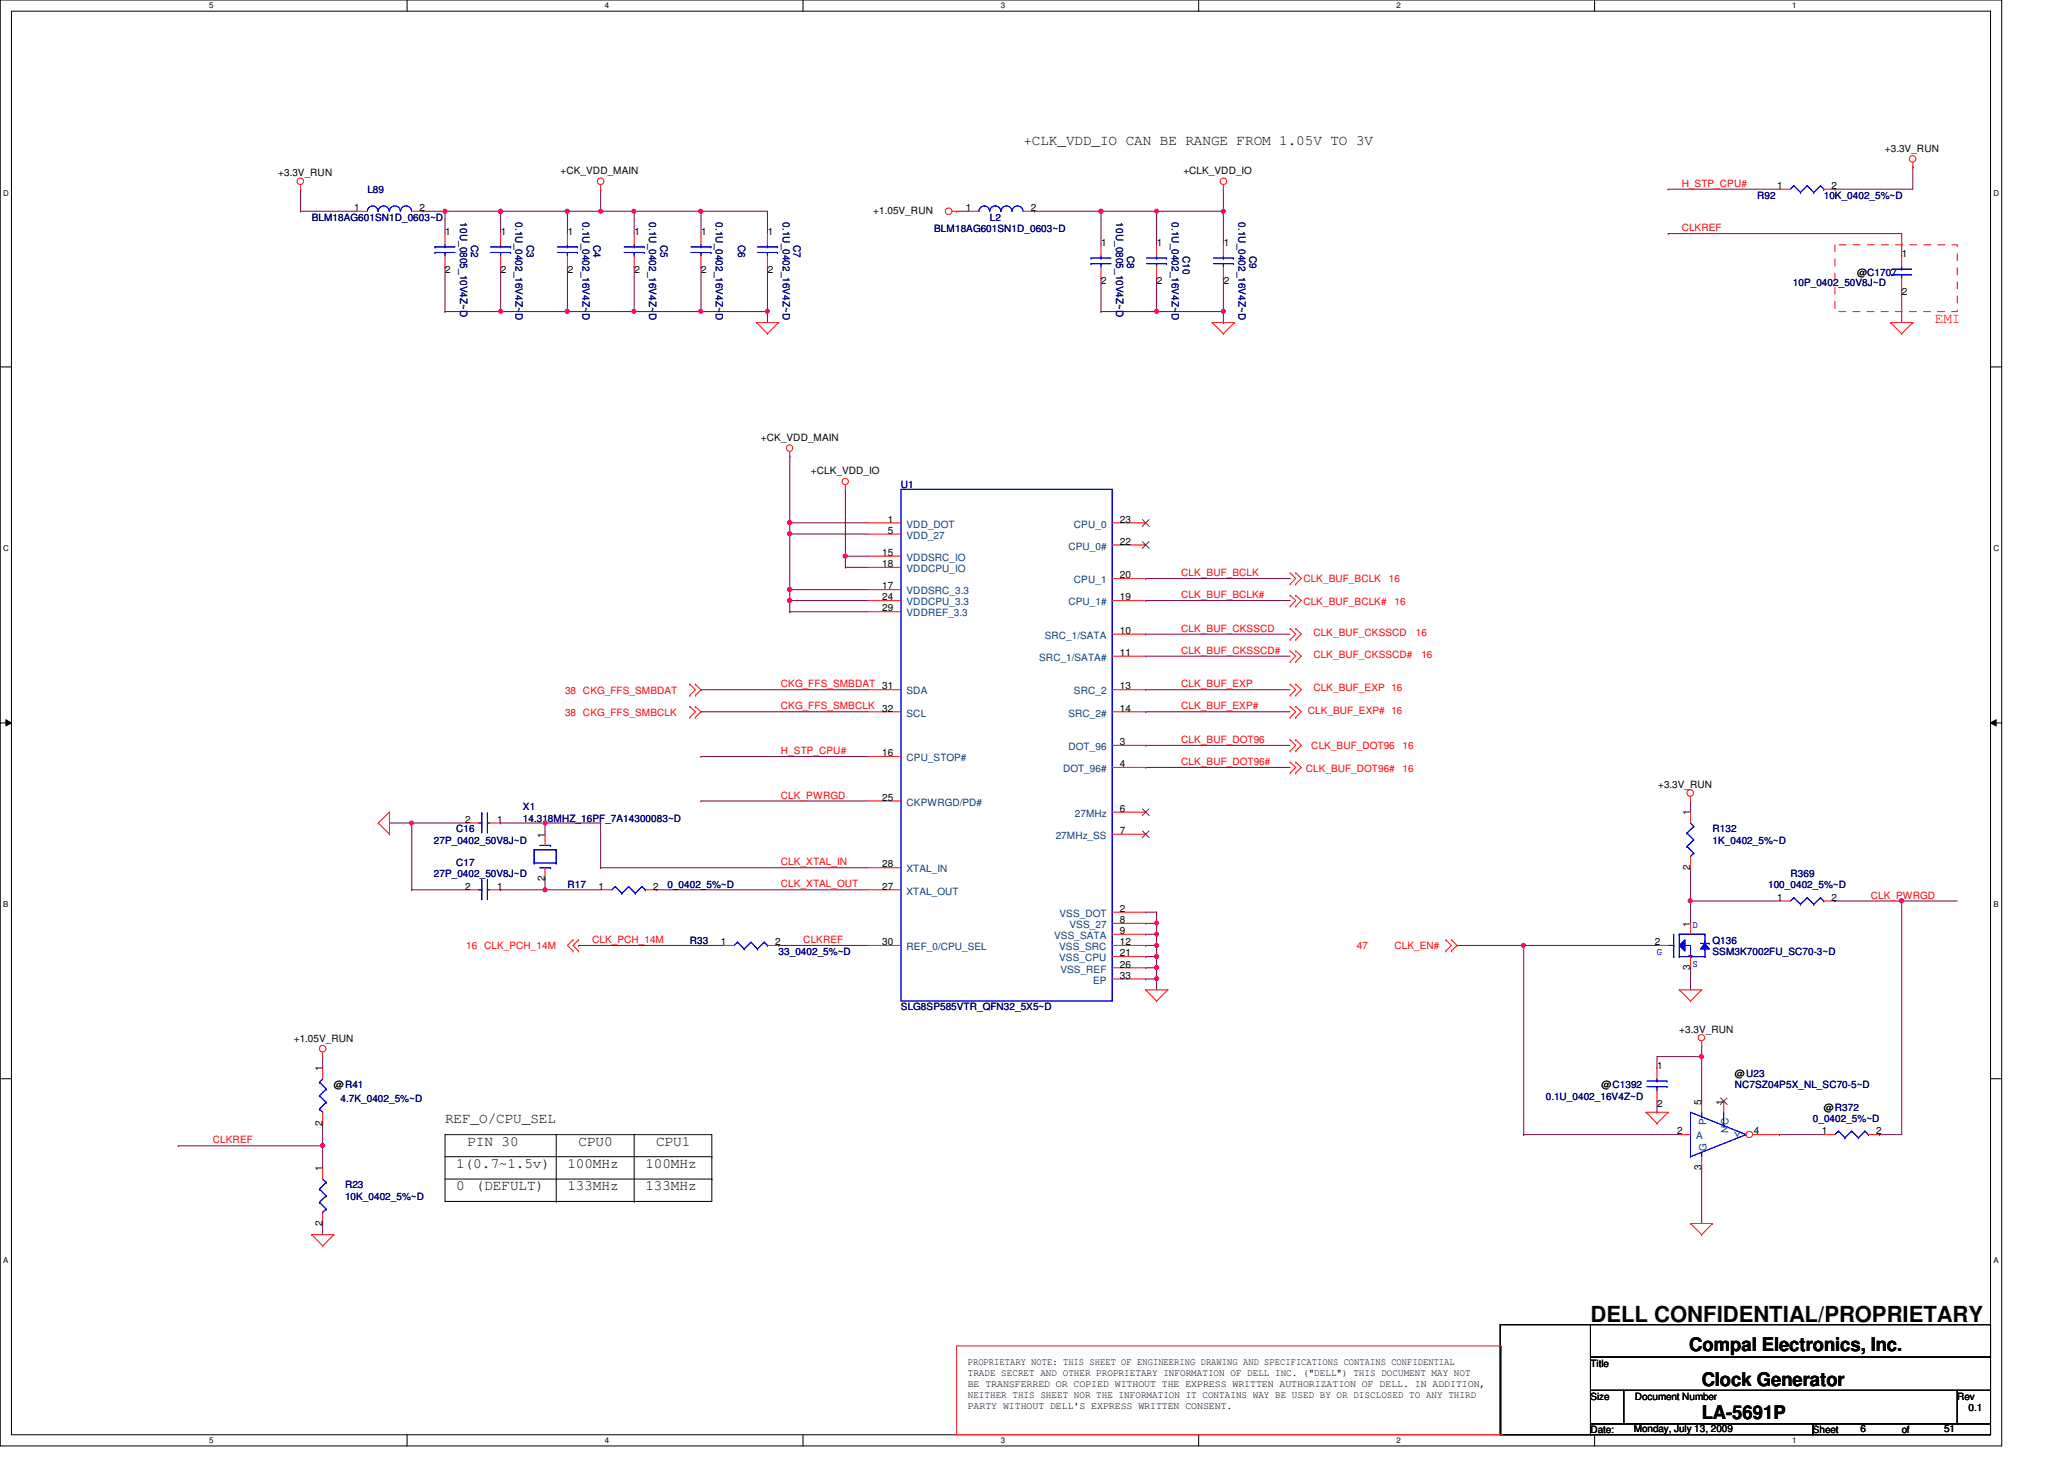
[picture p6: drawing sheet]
<svg xmlns="http://www.w3.org/2000/svg" width="297mm" height="210mm" viewBox="0 0 297 210" stroke-linecap="round" stroke-linejoin="round" font-family="sans-serif">
<path d="M0 0h288.1v208h-288.1zM1.6 1.6h284.9v204.8h-284.9z" fill="none" stroke="#000" stroke-width=".14"/>
<g fill="#fff">
<path d="M30.1 .2h.6v1.2h-.6z"/>
<path d="M30.1 206.6h.6v1.2h-.6z"/>
</g>
<path d="M58.6 0v1.6M58.6 206.4v1.6" fill="none" stroke="#000" stroke-width=".14"/>
<g fill="#fff">
<path d="M87 .2h.6v1.2h-.6z"/>
<path d="M87 206.6h.6v1.2h-.6z"/>
</g>
<path d="M115.6 0v1.6M115.6 206.4v1.6" fill="none" stroke="#000" stroke-width=".14"/>
<g fill="#fff">
<path d="M144 .2h.6v1.2h-.6z"/>
<path d="M144 206.6h.6v1.2h-.6z"/>
</g>
<path d="M172.5 0v1.6M172.5 206.4v1.6" fill="none" stroke="#000" stroke-width=".14"/>
<g fill="#fff">
<path d="M201 .2h.5v1.2h-.5z"/>
<path d="M201 206.6h.5v1.2h-.5z"/>
</g>
<path d="M229.5 0v1.6M229.5 206.4v1.6" fill="none" stroke="#000" stroke-width=".14"/>
<g fill="#fff">
<path d="M257.9 .2h.6v1.2h-.6z"/>
<path d="M257.9 206.6h.6v1.2h-.6z"/>
<path d="M.5 27.2h.7v1.2h-.7z"/>
<path d="M286.9 27.2h.8v1.2h-.8z"/>
<path d="M.5 78.4h.7v1.1h-.7z"/>
<path d="M286.9 78.4h.8v1.1h-.8z"/>
</g>
<path d="M0 52.8h1.6M286.5 52.8h1.6" fill="none" stroke="#000" stroke-width=".14"/>
<g fill="#fff">
<path d="M.5 129.6h.7v1.2h-.7z"/>
<path d="M286.9 129.6h.7v1.2h-.7z"/>
</g>
<path d="M0 104h1.6M.8 103.5l.8 .5-.8 .4zM286.5 104l.8-.5v.9zM286.5 104h1.6" fill="none" stroke="#000" stroke-width=".14"/>
<path d="M.8 103.5l.8 .5-.8 .4zM286.5 104l.8-.5v.9z" fill="#000"/>
<g fill="#fff">
<path d="M.5 180.8h.7v1.1h-.7z"/>
<path d="M286.9 180.8h.7v1.1h-.7z"/>
</g>
<path d="M0 155.2h1.6M286.5 155.2h1.6" fill="none" stroke="#000" stroke-width=".14"/>
<path d="M43.3 30.4h.1M43.3 27.2h.1M43.3 30.4h8M43.3 27.2v3.2M240.1 27.2h.1M240.1 27.2h16M264.1 27.2h.1M275.3 24h.1M275.3 24v3.2h-11.2M273.7 129.6h.1M273.7 129.6h8" fill="none" stroke="#800040" stroke-width=".14"/>
<circle cx="273.7" cy="129.6" r=".32" fill="#f0f"/>
<circle cx="273.7" cy="129.6" r=".32" fill="none" stroke="#f0f" stroke-width=".14"/>
<path d="M25.7 164.8h.1M25.7 164.8h20.7" fill="none" stroke="#800040" stroke-width=".14"/>
<circle cx="46.4" cy="164.8" r=".3" fill="#f0f"/>
<circle cx="46.4" cy="164.8" r=".3" fill="none" stroke="#f0f" stroke-width=".14"/>
<g fill="none" stroke="#800040" stroke-width=".14">
<path d="M60.9 30.4h.1M60.9 30.4h3.1M64 30.4h.1M64 38.4h.1M64 30.4v3.2M64 38.4v6.4M72 38.4h.1M72 38.4v6.4M64 44.8h.1M64 44.8h17.7M72 44.8h.1M110.4 44.8h.1"/>
<path d="M110.4 44.8v1.6"/>
</g>
<circle cx="72" cy="44.8" r=".3" fill="#f0f"/>
<circle cx="72" cy="44.8" r=".3" fill="none" stroke="#f0f" stroke-width=".14"/>
<path d="M81.7 38.4h.1M81.7 38.4v6.4M81.7 44.8h.1M81.7 44.8h9.6" fill="none" stroke="#800040" stroke-width=".14"/>
<circle cx="81.6" cy="44.8" r=".31" fill="#f0f"/>
<circle cx="81.6" cy="44.8" r=".31" fill="none" stroke="#f0f" stroke-width=".14"/>
<path d="M91.3 38.4h.1M91.3 38.4v6.4M91.3 44.8h.1M91.3 44.8h9.6" fill="none" stroke="#800040" stroke-width=".14"/>
<circle cx="91.2" cy="44.8" r=".3" fill="#f0f"/>
<circle cx="91.2" cy="44.8" r=".3" fill="none" stroke="#f0f" stroke-width=".14"/>
<path d="M100.9 38.4h.1M100.9 38.4v6.4M100.9 44.8h.1M100.9 44.8h9.5" fill="none" stroke="#800040" stroke-width=".14"/>
<circle cx="110.4" cy="44.8" r=".3" fill="#f0f"/>
<circle cx="110.4" cy="44.8" r=".3" fill="none" stroke="#f0f" stroke-width=".14"/>
<circle cx="100.8" cy="44.8" r=".3" fill="#f0f"/>
<circle cx="100.8" cy="44.8" r=".3" fill="none" stroke="#f0f" stroke-width=".14"/>
<path d="M64 30.4h.1M64 30.4h8" fill="none" stroke="#800040" stroke-width=".14"/>
<circle cx="72" cy="30.4" r=".3" fill="#f0f"/>
<circle cx="72" cy="30.4" r=".3" fill="none" stroke="#f0f" stroke-width=".14"/>
<circle cx="64" cy="30.4" r=".3" fill="#f0f"/>
<circle cx="64" cy="30.4" r=".3" fill="none" stroke="#f0f" stroke-width=".14"/>
<path d="M100.9 30.4h.1M100.9 30.4v3.2M100.9 30.4h9.5M110.4 30.4h.1M110.4 30.4v3.2" fill="none" stroke="#800040" stroke-width=".14"/>
<circle cx="100.8" cy="30.4" r=".3" fill="#f0f"/>
<circle cx="100.8" cy="30.4" r=".3" fill="none" stroke="#f0f" stroke-width=".14"/>
<path d="M81.7 30.4h.1M81.7 30.4v3.2M81.7 30.4h4.7M91.3 30.4h.1M91.3 30.4v3.2" fill="none" stroke="#800040" stroke-width=".14"/>
<circle cx="81.6" cy="30.4" r=".31" fill="#f0f"/>
<circle cx="81.6" cy="30.4" r=".31" fill="none" stroke="#f0f" stroke-width=".14"/>
<path d="M72 30.4h.1M72 30.4v3.2M72 30.4h9.7" fill="none" stroke="#800040" stroke-width=".14"/>
<circle cx="72" cy="30.4" r=".3" fill="#f0f"/>
<circle cx="72" cy="30.4" r=".3" fill="none" stroke="#f0f" stroke-width=".14"/>
<path d="M86.4 27.2h.1M86.4 30.4h.1M86.4 27.2v3.2M86.4 30.4h4.9M110.4 38.4h.1M110.4 38.4v6.4" fill="none" stroke="#800040" stroke-width=".14"/>
<circle cx="86.4" cy="30.4" r=".3" fill="#f0f"/>
<circle cx="86.4" cy="30.4" r=".3" fill="none" stroke="#f0f" stroke-width=".14"/>
<path d="M158.4 40h.1M158.4 44.8h.1M158.4 40v4.8M158.4 44.8h17.7M166.5 40h.1M166.5 44.8h.1M166.5 40v4.8" fill="none" stroke="#800040" stroke-width=".14"/>
<circle cx="176.1" cy="44.8" r=".3" fill="#f0f"/>
<circle cx="176.1" cy="44.8" r=".3" fill="none" stroke="#f0f" stroke-width=".14"/>
<circle cx="166.5" cy="44.8" r=".3" fill="#f0f"/>
<circle cx="166.5" cy="44.8" r=".3" fill="none" stroke="#f0f" stroke-width=".14"/>
<path d="M91.3 30.4h.1M91.3 30.4h9.6M137.7 30.4h.1M137.7 30.4h1.6M176.1 40h.1M176.1 46.4h.1M176.1 40v6.4" fill="none" stroke="#800040" stroke-width=".14"/>
<circle cx="91.2" cy="30.4" r=".3" fill="#f0f"/>
<circle cx="91.2" cy="30.4" r=".3" fill="none" stroke="#f0f" stroke-width=".14"/>
<g fill="none" stroke="#800040" stroke-width=".14">
<path d="M176.1 27.2h.1M176.1 27.2v3.2M240.1 33.6h.1M240.1 33.6h33.6M273.7 41.6h.1M273.7 41.6v4.8M72 128h.1M72 128h6.4M46.4 152h.1M46.4 152v1.6M46.4 161.6h.1M46.4 164.8h.1"/>
<path d="M46.4 176h.1M46.4 161.6v6.4M46.4 176v1.6"/>
</g>
<circle cx="78.4" cy="128" r=".3" fill="#f0f"/>
<circle cx="78.4" cy="128" r=".3" fill="none" stroke="#f0f" stroke-width=".14"/>
<path d="M59.3 118.4h.1M59.3 118.4h8M72 118.4h.1M72 118.4h6.4M86.4 124.8h.1M86.4 124.8h38.5" fill="none" stroke="#800040" stroke-width=".14"/>
<circle cx="78.4" cy="118.4" r=".3" fill="#f0f"/>
<circle cx="78.4" cy="118.4" r=".3" fill="none" stroke="#f0f" stroke-width=".14"/>
<path d="M59.3 118.4h.1M59.3 118.4v9.6M78.4 118.4h.1M78.4 118.4v1.6M78.4 118.4h8M86.4 118.4h.1M86.4 118.4v6.4M78.4 126.4h.1M78.4 126.4v1.6" fill="none" stroke="#800040" stroke-width=".14"/>
<circle cx="59.2" cy="118.4" r=".3" fill="#f0f"/>
<circle cx="59.2" cy="118.4" r=".3" fill="none" stroke="#f0f" stroke-width=".14"/>
<g fill="none" stroke="#800040" stroke-width=".14">
<path d="M100.9 99.2h.1M100.9 99.2h24M164.9 86.4h.1M164.9 83.2h.1M164.9 94.4h.1M164.9 91.2h.1M164.9 99.2h.1M164.9 86.4h20.8M164.9 83.2h20.8M164.9 94.4h20.8M164.9 91.2h20.8M164.9 99.2h20.8"/>
<path d="M56 118.4h.1M56 118.4h3.3M100.9 102.4h.1M100.9 115.2h.1M100.9 102.4h24M100.9 115.2h24M164.9 110.4h.1M164.9 107.2h.1M164.9 102.4h.1M164.9 110.4h20.8M164.9 107.2h20.8M164.9 102.4h20.8"/>
<path d="M59.3 128h.1M59.3 128h8M78.4 128h.1M78.4 128h8M83.3 136h.1M83.3 136h20.8M94.4 128h.1M94.4 128h30.5M112.1 136h.1M112.1 136h12.8M164.9 139.2h.1M164.9 139.2h1.6"/>
<path d="M166.5 139.2h.1M166.5 139.2v1.6"/>
</g>
<circle cx="166.5" cy="140.8" r=".3" fill="#f0f"/>
<circle cx="166.5" cy="140.8" r=".3" fill="none" stroke="#f0f" stroke-width=".14"/>
<circle cx="166.5" cy="139.2" r=".3" fill="#f0f"/>
<circle cx="166.5" cy="139.2" r=".3" fill="none" stroke="#f0f" stroke-width=".14"/>
<path d="M113.7 75.2h.1M113.7 75.2v1.6M121.7 70.4h.1M121.7 70.4v9.6M164.9 140.8h.1M164.9 140.8h1.6M166.5 140.8h.1M166.5 140.8v1.6" fill="none" stroke="#800040" stroke-width=".14"/>
<circle cx="113.6" cy="75.2" r=".31" fill="#f0f"/>
<circle cx="113.6" cy="75.2" r=".31" fill="none" stroke="#f0f" stroke-width=".14"/>
<g fill="none" stroke="#800040" stroke-width=".14">
<path d="M113.7 75.2h.1M113.7 65.6h.1M113.7 76.8h.1M113.7 75.2h11.2M113.7 65.6v9.6M113.7 76.8h11.2M164.9 131.2h.1M164.9 132.8h.1M164.9 131.2h1.6M164.9 132.8h1.6M166.5 131.2h.1M166.5 132.8h.1"/>
<path d="M166.5 131.2v3.2"/>
</g>
<circle cx="166.5" cy="132.8" r=".3" fill="#f0f"/>
<circle cx="166.5" cy="132.8" r=".3" fill="none" stroke="#f0f" stroke-width=".14"/>
<path d="M164.9 134.4h.1M164.9 134.4h1.6M166.5 134.4h.1M166.5 134.4v1.6" fill="none" stroke="#800040" stroke-width=".14"/>
<circle cx="166.5" cy="134.4" r=".3" fill="#f0f"/>
<circle cx="166.5" cy="134.4" r=".3" fill="none" stroke="#f0f" stroke-width=".14"/>
<path d="M164.9 136h.1M164.9 137.6h.1M164.9 136h1.6M164.9 137.6h1.6M166.5 137.6h.1M166.5 137.6v1.6" fill="none" stroke="#800040" stroke-width=".14"/>
<circle cx="166.4" cy="137.6" r=".31" fill="#f0f"/>
<circle cx="166.4" cy="137.6" r=".31" fill="none" stroke="#f0f" stroke-width=".14"/>
<path d="M100.9 108.8h.1M100.9 108.8h24M166.5 136h.1M166.5 136v1.6" fill="none" stroke="#800040" stroke-width=".14"/>
<circle cx="166.5" cy="136" r=".3" fill="#f0f"/>
<circle cx="166.5" cy="136" r=".3" fill="none" stroke="#f0f" stroke-width=".14"/>
<path d="M113.7 76.8h.1M113.7 76.8v8" fill="none" stroke="#800040" stroke-width=".14"/>
<circle cx="113.6" cy="84.8" r=".31" fill="#f0f"/>
<circle cx="113.6" cy="84.8" r=".31" fill="none" stroke="#f0f" stroke-width=".14"/>
<circle cx="113.6" cy="76.8" r=".31" fill="#f0f"/>
<circle cx="113.6" cy="76.8" r=".31" fill="none" stroke="#f0f" stroke-width=".14"/>
<path d="M113.7 88h.1M113.7 86.4h.1M113.7 88h11.2M113.7 86.4h11.2" fill="none" stroke="#800040" stroke-width=".14"/>
<circle cx="113.6" cy="86.4" r=".31" fill="#f0f"/>
<circle cx="113.6" cy="86.4" r=".31" fill="none" stroke="#f0f" stroke-width=".14"/>
<path d="M113.7 86.4h.1M113.7 84.8h.1M113.7 84.8v3.2M113.7 84.8h11.2" fill="none" stroke="#800040" stroke-width=".14"/>
<circle cx="113.6" cy="84.8" r=".31" fill="#f0f"/>
<circle cx="113.6" cy="84.8" r=".31" fill="none" stroke="#f0f" stroke-width=".14"/>
<path d="M158.4 30.4h.1M158.4 30.4h8.1M176.1 30.4h.1M176.1 30.4v4.8M121.7 80h.1M121.7 80h3.2" fill="none" stroke="#800040" stroke-width=".14"/>
<circle cx="158.5" cy="30.4" r=".3" fill="#f0f"/>
<circle cx="158.5" cy="30.4" r=".3" fill="none" stroke="#f0f" stroke-width=".14"/>
<path d="M166.5 30.4h.1M166.5 30.4h9.6" fill="none" stroke="#800040" stroke-width=".14"/>
<circle cx="176.1" cy="30.4" r=".3" fill="#f0f"/>
<circle cx="176.1" cy="30.4" r=".3" fill="none" stroke="#f0f" stroke-width=".14"/>
<circle cx="166.5" cy="30.4" r=".3" fill="#f0f"/>
<circle cx="166.5" cy="30.4" r=".3" fill="none" stroke="#f0f" stroke-width=".14"/>
<path d="M158.4 30.4h.1M158.4 30.4v4.8M166.5 30.4h.1M166.5 30.4v4.8" fill="none" stroke="#800040" stroke-width=".14"/>
<circle cx="158.5" cy="30.4" r=".3" fill="#f0f"/>
<circle cx="158.5" cy="30.4" r=".3" fill="none" stroke="#f0f" stroke-width=".14"/>
<path d="M148.9 30.4h.1M148.9 30.4h9.5M121.7 80h.1M121.7 80v1.6" fill="none" stroke="#800040" stroke-width=".14"/>
<circle cx="121.6" cy="80" r=".31" fill="#f0f"/>
<circle cx="121.6" cy="80" r=".31" fill="none" stroke="#f0f" stroke-width=".14"/>
<path d="M273.7 36.8h.1M273.7 33.6v3.2M121.7 81.6h.1M121.7 81.6h3.2M219.3 136h.1M219.3 136h19.2M243.3 139.2h.1M243.3 129.6h.1M243.3 139.2v3.2M243.3 129.6h12.8" fill="none" stroke="#800040" stroke-width=".14"/>
<circle cx="243.2" cy="129.6" r=".31" fill="#f0f"/>
<circle cx="243.2" cy="129.6" r=".31" fill="none" stroke="#f0f" stroke-width=".14"/>
<path d="M243.3 115.2h.1M243.3 115.2v1.6M243.3 129.6h.1M243.3 124.8h.1M243.3 124.8v8M238.5 158.4v1.6M238.5 152h6.4M244.9 152h.1M238.5 160h.1" fill="none" stroke="#800040" stroke-width=".14"/>
<circle cx="244.9" cy="152" r=".3" fill="#f0f"/>
<circle cx="244.9" cy="152" r=".3" fill="none" stroke="#f0f" stroke-width=".14"/>
<g fill="none" stroke="#800040" stroke-width=".14">
<path d="M219.3 136v27.2M238.5 153.6h.1M238.5 152v1.6M244.9 150.4h.1M244.9 152h.1M244.9 150.4v8M219.3 163.2h.1M219.3 163.2h22.4M244.9 168h.1M244.9 168v8M256.1 163.2h.1M256.1 163.2h6.4"/>
<path d="M270.5 163.2h.1M270.5 163.2h3.2"/>
</g>
<circle cx="219.2" cy="136" r=".3" fill="#f0f"/>
<circle cx="219.2" cy="136" r=".3" fill="none" stroke="#f0f" stroke-width=".14"/>
<path d="M209.7 136h.1M209.7 136h9.6M264.1 129.6h.1M264.1 129.6h9.6M273.7 129.6h.1M273.7 129.6v33.6" fill="none" stroke="#800040" stroke-width=".14"/>
<g fill="none" stroke="#f00" stroke-width=".14">
<path d="M43.3 27.2h.1M43.3 26.6v.6M86.4 27.2h.1M86.4 26.6v.6M100.9 33.6v1.6M100.9 36.8v1.6M137 30.4h.7M137.7 30.4h.1M139.3 30.4h1.6M147.3 30.4h1.6M158.4 35.2v1.6M158.4 38.4v1.6"/>
<path d="M176.1 27.2h.1M176.1 26.6v.6M275.3 24h.1M275.3 23.4v.6M108.9 46.4h.1M108.9 46.4h3.2M108.9 46.4l1.5 1.6M110.4 48h.1M112.1 46.4h.1M112.1 46.4l-1.7 1.6M174.5 46.4h.1M174.5 46.4h3.2"/>
<path d="M174.5 46.4l1.6 1.6M176.1 48h.1M177.7 46.4h.1M177.7 46.4l-1.6 1.6M272.1 46.4h.1M272.1 46.4h3.2M272.1 46.4l1.6 1.6M273.7 48h.1M275.3 46.4h.1M275.3 46.4l-1.6 1.6M113.7 65.6h.1M113.7 65v.6"/>
<path d="M121.7 70.4h.1M121.7 69.8v.6M99.3 98.4h.1M99.3 98.4l.8 .8-.8 .8M100.1 98.4h.1M100.1 98.4l.8 .8-.8 .8M185.7 85.6h.1M185.7 87.2h.1M185.7 82.4h.1M185.7 84h.1M185.7 95.2h.1M185.7 93.6h.1"/>
<path d="M185.7 92h.1M185.7 90.4h.1M185.7 98.4h.1M185.7 85.6l.8 .8-.8 .8M185.7 82.4l.8 .8-.8 .8M185.7 93.6l.8 .8-.8 .8M185.7 90.4l.8 .8-.8 .8M185.7 98.4l.8 .8-.8 .8M186.5 85.6h.1M186.5 87.2h.1M186.5 82.4h.1M186.5 84h.1"/>
<path d="M186.5 95.2h.1M186.5 93.6h.1M186.5 92h.1M186.5 90.4h.1M186.5 98.4h.1M186.5 85.6l.8 .8-.8 .8M186.5 82.4l.8 .8-.8 .8M186.5 93.6l.8 .8-.8 .8M186.5 90.4l.8 .8-.8 .8M186.5 98.4l.8 .8-.8 .8M54.4 118.4h.1M54.4 118.4l1.6 1.6"/>
<path d="M56 116.8h.1M56 116.8v3.2M56 116.8l-1.6 1.6M99.3 103.2h.1M99.3 101.6h.1M99.3 100h.1M99.3 101.6l.8 .8-.8 .8M100.1 101.6h.1M100.1 103.2h.1M100.1 100h.1M100.1 101.6l.8 .8-.8 .8M185.7 106.4h.1"/>
<path d="M185.7 108h.1M185.7 109.6h.1M185.7 111.2h.1M185.7 100h.1M185.7 103.2h.1M185.7 101.6h.1M185.7 106.4l.8 .8-.8 .8M185.7 109.6l.8 .8-.8 .8M185.7 101.6l.8 .8-.8 .8M186.5 106.4h.1M186.5 108h.1M186.5 109.6h.1"/>
<path d="M186.5 111.2h.1M186.5 100h.1M186.5 103.2h.1M186.5 101.6h.1M186.5 106.4l.8 .8-.8 .8M186.5 109.6l.8 .8-.8 .8M186.5 101.6l.8 .8-.8 .8M243.3 115.2h.1M243.3 114.6v.6M243.3 116.8v1.6M56 120h.1M82.5 135.2h.1"/>
<path d="M82.5 136.8h.1M82.5 135.2l-.8 .8 .8 .8M83.3 135.2h.1M83.3 136.8h.1M83.3 135.2l-.8 .8 .8 .8M208.1 136.8h.1M208.1 135.2h.1M208.1 135.2l.8 .8-.8 .8M208.9 135.2h.1M208.9 136.8h.1M208.9 135.2l.8 .8-.8 .8M243.3 123.2v1.6"/>
<path d="M46.4 152h.1M46.4 151.4v.6M164.9 142.4h.1M164.9 142.4h3.2M164.9 142.4l1.6 1.6M166.5 144h.1M168.1 142.4h.1M168.1 142.4l-1.6 1.6M241.7 142.4h.1M241.7 142.4h3.2M241.7 142.4l1.6 1.6M243.3 144h.1"/>
<path d="M244.9 142.4h.1M244.9 150.4h.1M244.9 142.4l-1.6 1.6M244.9 149.8v.6M44.9 177.6h.1M44.9 177.6h3.1M44.9 177.6l1.5 1.6M46.4 179.2h.1M48 177.6h.1M48 177.6l-1.6 1.6M236.9 160h.1M236.9 160h3.2"/>
<path d="M236.9 160l1.6 1.6M238.5 161.6h.1M240.1 160h.1M240.1 160l-1.6 1.6M241.7 163.2h1.6M243.3 176h.1M243.3 176h3.2M243.3 176l1.6 1.6M244.9 177.6h.1M246.5 176h.1M246.5 176l-1.6 1.6M137.7 193.6h78.4v12.8h-78.4z"/>
<circle cx="43.2" cy="26.1" r=".47"/>
<circle cx="86.4" cy="26.1" r=".47"/>
<circle cx="136.5" cy="30.4" r=".47"/>
<circle cx="176.1" cy="26.1" r=".47"/>
<circle cx="275.2" cy="22.9" r=".47"/>
<circle cx="113.6" cy="64.5" r=".46"/>
<circle cx="121.6" cy="69.3" r=".45"/>
<circle cx="243.2" cy="114.1" r=".47"/>
<circle cx="46.4" cy="150.9" r=".47"/>
<circle cx="244.9" cy="149.3" r=".46"/>
</g>
<g fill="none" stroke="#000" stroke-width=".14">
<path d="M64 163.2h38.4v9.6h-38.4zM64 169.6h38.4M64 166.4h38.4M80 172.8h.1M80 163.2v9.6M91.3 172.8h.1M91.3 163.2v9.6M102.4 169.6h.1M102.4 166.4h.1M215.9 190.6h13v15.8h-13zM228.9 190.6h57.6v4.6h-57.6zM228.9 195.2h57.6v4.8h-57.6z"/>
<path d="M228.9 200h4.8v4.9h-4.8zM228.9 204.9h32v1.5h-32zM233.7 200h48v4.9h-48zM260.9 204.9h25.6v1.5h-25.6zM281.7 200h4.8v4.9h-4.8z"/>
</g>
<path d="M264.1 35.2h17.6v9.6h-17.6z" fill="none" stroke="#f00" stroke-width=".14" stroke-dasharray="1 1 1 1 1 1 1 1"/>
<g fill="none" stroke="#00f" stroke-width=".14">
<path d="M99.4 36.3h2.9M99.4 35.5h2.9M100.9 35.5h.1M100.9 36.3h.1M100.9 35.2v.3M100.9 36.3v.5M102.3 36.3h.1M102.3 35.5h.1M140.9 30.4a.76 .76 0 0 1 .7-.8 .76 .76 0 0 1 .8 .8M142.4 30.4a.78 .78 0 0 1 .8-.8 .78 .78 0 0 1 .8 .8M144.1 30.4a.78 .78 0 0 1 .7-.8 .78 .78 0 0 1 .8 .8M145.7 30.4a.78 .78 0 0 1 .7-.8 .78 .78 0 0 1 .8 .8"/>
<path d="M157 37.9h.1M157 37.1h.1M157 37.9h2.9M157 37.1h2.9M158.4 37.1h.1M158.4 37.9h.1M158.4 36.8v.3M158.4 37.9v.5M242.8 119.8h.1M242.8 119.8l1 1M243.3 118.4l.5 .5M243.8 118.9h.1"/>
<path d="M243.8 118.9l-1 .9M242.8 121.8h.1M242.8 121.8l1 .9M243.3 123.2h.1M243.8 120.8h.1M243.8 122.7h.1M243.8 120.8l-1 1M243.8 122.7l-.5 .5M243.3 166.4h.1M243.3 160h.1M243.3 160l8 3.2M243.3 160v6.4"/>
<path d="M244.9 160.7h.1M244.9 165.8h.1M244.9 160v.7M244.9 165.8v.6M248.1 162h.1M248.1 160v2M251.3 163.2h.1M251.3 163.2l-8 3.2"/>
</g>
<circle cx="251.8" cy="163.2" r=".46" fill="#fff"/>
<g fill="none" stroke="#f00" stroke-width=".14">
<path d="M176.1 35.2v1.6M176.1 38.4v1.6M244.9 158.4v1.6M248.1 158.4v1.6M244.9 166.4v1.6M252.3 163.2h3.8"/>
<circle cx="251.8" cy="163.2" r=".46"/>
</g>
<path d="M247.6 157.9l1 1M248.5 157.9l-.9 1" fill="none" stroke="#804000" stroke-width=".14"/>
<path d="M174.6 37.9h2.9M174.6 37.1h2.9M176.1 37.1h.1M176.1 37.9h.1M176.1 36.8v.3M176.1 37.9v.5M177.5 37.9h.1M177.5 37.1h.1" fill="none" stroke="#00f" stroke-width=".14"/>
<path d="M241.7 136l.8-.8v1.6z" fill="#00f"/>
<path d="M241.7 136l.8-.8v1.6z" fill="none" stroke="#00f" stroke-width=".14"/>
<path d="M245.4 135.7l.6 .8h-1.3z" fill="#00f"/>
<g fill="none" stroke="#00f" stroke-width=".14">
<path d="M240.1 136h.8M240.9 136h.1M240.9 137.6h.1M240.9 134.4v3.2M241.7 134.4h.1M241.7 137.6h.1M241.7 134.4h3.7M241.7 134.4v3.2M241.7 137.6h3.7M242.5 136h.1M242.5 136h.8M243.1 137.5h.1"/>
<path d="M243.1 137.5v.1M243.1 137.5h.4M243.3 137.6h.1M243.3 136h.1M243.3 136v1.6M243.5 137.5h.1M243.5 137.6h.1M243.5 137.5v.1M244.7 135.7h1.3M245.4 135.7l.6 .8h-1.3zM245.4 134.4h.1M245.4 135.4h.1"/>
<path d="M245.4 137.6h.1M245.4 136.5h.1M245.4 134.4v1.3M245.4 136.5v1.1M246 135.7h.1"/>
</g>
<path d="M241.7 136l.8-.8v1.6z" fill="#00f"/>
<path d="M241.7 136l.8-.8v1.6z" fill="none" stroke="#00f" stroke-width=".14"/>
<path d="M245.4 135.7l.6 .8h-1.3z" fill="#00f"/>
<g fill="none" stroke="#00f" stroke-width=".14">
<path d="M52.9 30.4a.76 .76 0 0 1 .7-.8 .76 .76 0 0 1 .8 .8M54.4 30.4a.78 .78 0 0 1 .8-.8 .78 .78 0 0 1 .8 .8M56 30.4a.78 .78 0 0 1 .8-.8 .78 .78 0 0 1 .8 .8M57.7 30.4a.78 .78 0 0 1 .7-.8 .78 .78 0 0 1 .8 .8M62.6 36.3h.1M62.6 35.5h.1M62.6 36.3h2.9M62.6 35.5h2.9M64 35.5h.1M64 36.3h.1M64 35.2v.3M64 36.3v.5"/>
<path d="M70.6 36.3h2.9M70.6 35.5h2.9M72 35.5h.1M72 36.3h.1M72 35.2v.3M72 36.3v.5M73.5 36.3h.1M73.5 35.5h.1M80.2 36.3h2.9M80.2 35.5h2.9M81.7 35.5h.1M81.7 36.3h.1"/>
<path d="M81.7 35.2v.3M81.7 36.3v.5M83.1 36.3h.1M83.1 35.5h.1M89.8 36.3h2.9M89.8 35.5h2.9M91.3 35.5h.1M91.3 36.3h.1M91.3 35.2v.3M91.3 36.3v.5M92.7 36.3h.1M92.7 35.5h.1"/>
<path d="M109 36.3h2.9M109 35.5h2.9M110.4 35.5h.1M110.4 36.3h.1M110.4 35.2v.3M110.4 36.3v.5M111.9 36.3h.1M111.9 35.5h.1M165 37.9h2.9M165 37.1h2.9M166.5 37.1h.1M166.5 37.9h.1"/>
<path d="M166.5 36.8v.3M166.5 37.9v.5M167.9 37.9h.1M167.9 37.1h.1M258.1 26.7h.1M258.1 26.7l-.4 .5M258.1 26.7l1 1M259.1 27.7h.1M260.1 26.7h.1M260.1 26.7l-1 1M260.1 26.7l.9 1M261 27.7h.1"/>
<path d="M262 26.7h.1M262 26.7l-1 1M262 26.7l.5 .5M262.5 27.2h.1M272.2 39.5h.1M272.2 38.7h.1M272.2 39.5h2.9M272.2 38.7h2.9M273.7 38.7h.1M273.7 39.5h.1M273.7 38.4v.3M273.7 39.5v.5"/>
<path d="M129.7 70.4h30.4v73.6h-30.4zM68.9 118.4h.4M69.3 117h.1M69.3 118.4h.1M69.3 117v2.8M70.1 118.4h.1M70.1 117h.1M70.1 117v2.8M70.1 118.4h.3M68.9 128h.4M69.3 126.6h.1M69.3 128h.1"/>
<path d="M69.3 126.6v2.9M70.1 128h.1M70.1 126.6h.1M70.1 128h.3M70.1 126.6v2.9M76.9 124.2h.1M76.9 122.3h.1M76.9 122.3h3.1M76.9 124.2h3.1M76.9 122.3v1.9M77.7 121.6h1.5M77.7 124.8h1.5"/>
<path d="M79.2 121.6h.1M79.2 124.8h.1M80 122.3h.1M80 124.2h.1M80 122.3v1.9M88.6 127.6h.1M88.6 127.6l-.6 .4M88.6 127.6l.9 .9M89.5 128.5h.1M90.5 127.6h.1M90.5 127.6l-1 .9M90.5 127.6l.9 .9"/>
<path d="M91.4 128.5h.1M92.4 127.6h.1M92.4 127.6l-1 .9M92.4 127.6l.5 .4M92.9 128h.1M106.1 135.6h.1M106.1 135.6l-.4 .4M106.1 135.6l1 .9M107.1 136.5h.1M108.1 135.6h.1M108.1 135.6l-1 .9M108.1 135.6l.9 .9"/>
<path d="M109 136.5h.1M110 135.6h.1M110 135.6l-1 .9M110 135.6l.4 .4M110.4 136h.1M240.1 136h.8M240.9 136h.1M240.9 137.6h.1M240.9 134.4v3.2M241.7 134.4h.1M241.7 137.6h.1M241.7 134.4h3.7"/>
<path d="M241.7 134.4v3.2M241.7 137.6h3.7M242.5 136h.1M242.5 136h.8M243.1 137.5h.1M243.1 137.5v.1M243.1 137.5h.4M243.3 137.6h.1M243.3 136h.1M243.3 136v1.6M243.5 137.5h.1M243.5 137.6h.1"/>
<path d="M243.5 137.5v.1M244.7 135.7h1.3M245.4 135.7l.6 .8h-1.3zM245.4 134.4h.1M245.4 135.4h.1M245.4 137.6h.1M245.4 136.5h.1M245.4 134.4v1.3M245.4 136.5v1.1M246 135.7h.1M258.1 129.2h.1M258.1 129.2l-.4 .4"/>
<path d="M258.1 129.2l1 .9M259.1 130.1h.1M260.1 129.2h.1M260.1 129.2l-1 .9M260.1 129.2l.9 .9M261 130.1h.1M262 129.2h.1M262 129.2l-1 .9M262 129.2l.5 .4M262.5 129.6h.1M46 155.7h.1M46 157.6h.1"/>
<path d="M46 159.6h.1M46 155.7l.9 1M46 157.6l.9 1M46 159.6l.4 .4M46.4 155.2l-.4 .5M46.9 156.7h.1M46.9 158.6h.1M46.9 156.7l-.9 .9M46.9 158.6l-.9 1M237 156.3h2.9M237 155.5h2.9M238.5 155.5h.1"/>
<path d="M238.5 156.3h.1M238.5 155.2v.3M238.5 156.3v.5M239.9 156.3h.1M239.9 155.5h.1M46 171.1h.1M46 173h.1M46 171.1l.9 .9M46 173l.9 .9M46.4 160h.1M46.4 174.4h.1M46.4 169.6l.5 .5"/>
<path d="M46.9 170.1h.1M46.9 172h.1M46.9 173.9h.1M46.9 170.1l-.9 1M46.9 172l-.9 1M46.9 173.9l-.5 .5M264.6 162.7h.1M264.6 162.7l-.5 .5M264.6 162.7l.9 1M265.5 163.7h.1M266.5 162.7h.1M266.5 162.7l-1 1"/>
<path d="M266.5 162.7l1 1M267.5 163.7h.1M268.4 162.7h.1M268.4 162.7l-.9 1M268.4 162.7l.5 .5M268.9 163.2h.1"/>
</g>
<g fill="none" stroke="#f00" stroke-width=".14">
<path d="M51.3 30.4h1.6M59.3 30.4h1.6M64 33.6v1.6M64 36.8v1.6M72 33.6v1.6M72 36.8v1.6M81.7 33.6v1.6M81.7 36.8v1.6M91.3 33.6v1.6M91.3 36.8v1.6M110.4 33.6v1.6M110.4 36.8v1.6"/>
<path d="M166.5 35.2v1.6M166.5 38.4v1.6M256.1 27.2h1.6M262.5 27.2h1.6M273.7 36.8v1.6M273.7 40v1.6M124.9 75.2h4.8M124.9 76.8h4.8M160.1 75.2h4.8M160.1 78.4h4.8M124.9 80h4.8M124.9 81.6h4.8"/>
<path d="M124.9 84.8h4.8M124.9 86.4h4.8M124.9 88h4.8M124.9 99.2h4.8M160.1 86.4h4.8M160.1 91.2h4.8M160.1 94.4h4.8M160.1 99.2h4.8M160.1 83.2h4.8M67.3 118.4h1.6M70.4 118.4h1.6M124.9 102.4h4.8"/>
<path d="M124.9 108.8h4.8M124.9 115.2h4.8M160.1 107.2h4.8M160.1 110.4h4.8M160.1 116.8h4.8M160.1 102.4h4.8M67.3 128h1.6M70.4 128h1.6M78.4 120v1.6M78.4 124.8v1.6M86.4 128h1.6M92.9 128h1.5"/>
<path d="M104.1 136h1.6M110.4 136h1.7M124.9 136h4.8M124.9 128h4.8M124.9 124.8h4.8M160.1 136h4.8M160.1 120h4.8M160.1 131.2h4.8M160.1 132.8h4.8M160.1 134.4h4.8M160.1 137.6h4.8M160.1 139.2h4.8"/>
<path d="M238.5 136h1.6M243.3 132.8v1.6M243.3 137.6v1.6M256.1 129.6h1.6M262.5 129.6h1.6M46.4 153.6v1.6M160.1 140.8h4.8M238.5 153.6v1.6M238.5 156.8v1.6M46.4 160v1.6M46.4 168v1.6M46.4 174.4v1.6"/>
<path d="M262.5 163.2h1.6M268.9 163.2h1.6"/>
</g>
<path d="M164.4 77.9l1 1M164.4 74.8l1 .9M165.4 77.9l-1 1M165.4 74.8l-1 .9M164.4 116.4l1 .9M164.4 119.5l1 1M165.4 116.4l-1 .9M165.4 119.5l-1 1" fill="none" stroke="#804000" stroke-width=".14"/>
<circle cx="273.7" cy="129.6" r=".32" fill="#f0f"/>
<circle cx="273.7" cy="129.6" r=".32" fill="none" stroke="#f0f" stroke-width=".14"/>
<circle cx="46.4" cy="164.8" r=".3" fill="#f0f"/>
<circle cx="46.4" cy="164.8" r=".3" fill="none" stroke="#f0f" stroke-width=".14"/>
<circle cx="72" cy="44.8" r=".3" fill="#f0f"/>
<circle cx="72" cy="44.8" r=".3" fill="none" stroke="#f0f" stroke-width=".14"/>
<circle cx="81.6" cy="44.8" r=".31" fill="#f0f"/>
<circle cx="81.6" cy="44.8" r=".31" fill="none" stroke="#f0f" stroke-width=".14"/>
<circle cx="91.2" cy="44.8" r=".3" fill="#f0f"/>
<circle cx="91.2" cy="44.8" r=".3" fill="none" stroke="#f0f" stroke-width=".14"/>
<circle cx="110.4" cy="44.8" r=".3" fill="#f0f"/>
<circle cx="110.4" cy="44.8" r=".3" fill="none" stroke="#f0f" stroke-width=".14"/>
<circle cx="100.8" cy="44.8" r=".3" fill="#f0f"/>
<circle cx="100.8" cy="44.8" r=".3" fill="none" stroke="#f0f" stroke-width=".14"/>
<circle cx="72" cy="30.4" r=".3" fill="#f0f"/>
<circle cx="72" cy="30.4" r=".3" fill="none" stroke="#f0f" stroke-width=".14"/>
<circle cx="64" cy="30.4" r=".3" fill="#f0f"/>
<circle cx="64" cy="30.4" r=".3" fill="none" stroke="#f0f" stroke-width=".14"/>
<circle cx="100.8" cy="30.4" r=".3" fill="#f0f"/>
<circle cx="100.8" cy="30.4" r=".3" fill="none" stroke="#f0f" stroke-width=".14"/>
<circle cx="81.6" cy="30.4" r=".31" fill="#f0f"/>
<circle cx="81.6" cy="30.4" r=".31" fill="none" stroke="#f0f" stroke-width=".14"/>
<circle cx="72" cy="30.4" r=".3" fill="#f0f"/>
<circle cx="72" cy="30.4" r=".3" fill="none" stroke="#f0f" stroke-width=".14"/>
<circle cx="86.4" cy="30.4" r=".3" fill="#f0f"/>
<circle cx="86.4" cy="30.4" r=".3" fill="none" stroke="#f0f" stroke-width=".14"/>
<circle cx="176.1" cy="44.8" r=".3" fill="#f0f"/>
<circle cx="176.1" cy="44.8" r=".3" fill="none" stroke="#f0f" stroke-width=".14"/>
<circle cx="166.5" cy="44.8" r=".3" fill="#f0f"/>
<circle cx="166.5" cy="44.8" r=".3" fill="none" stroke="#f0f" stroke-width=".14"/>
<circle cx="91.2" cy="30.4" r=".3" fill="#f0f"/>
<circle cx="91.2" cy="30.4" r=".3" fill="none" stroke="#f0f" stroke-width=".14"/>
<circle cx="78.4" cy="128" r=".3" fill="#f0f"/>
<circle cx="78.4" cy="128" r=".3" fill="none" stroke="#f0f" stroke-width=".14"/>
<circle cx="78.4" cy="118.4" r=".3" fill="#f0f"/>
<circle cx="78.4" cy="118.4" r=".3" fill="none" stroke="#f0f" stroke-width=".14"/>
<circle cx="59.2" cy="118.4" r=".3" fill="#f0f"/>
<circle cx="59.2" cy="118.4" r=".3" fill="none" stroke="#f0f" stroke-width=".14"/>
<circle cx="166.5" cy="140.8" r=".3" fill="#f0f"/>
<circle cx="166.5" cy="140.8" r=".3" fill="none" stroke="#f0f" stroke-width=".14"/>
<circle cx="166.5" cy="139.2" r=".3" fill="#f0f"/>
<circle cx="166.5" cy="139.2" r=".3" fill="none" stroke="#f0f" stroke-width=".14"/>
<circle cx="113.6" cy="75.2" r=".31" fill="#f0f"/>
<circle cx="113.6" cy="75.2" r=".31" fill="none" stroke="#f0f" stroke-width=".14"/>
<circle cx="166.5" cy="132.8" r=".3" fill="#f0f"/>
<circle cx="166.5" cy="132.8" r=".3" fill="none" stroke="#f0f" stroke-width=".14"/>
<circle cx="166.5" cy="134.4" r=".3" fill="#f0f"/>
<circle cx="166.5" cy="134.4" r=".3" fill="none" stroke="#f0f" stroke-width=".14"/>
<circle cx="166.4" cy="137.6" r=".31" fill="#f0f"/>
<circle cx="166.4" cy="137.6" r=".31" fill="none" stroke="#f0f" stroke-width=".14"/>
<circle cx="166.5" cy="136" r=".3" fill="#f0f"/>
<circle cx="166.5" cy="136" r=".3" fill="none" stroke="#f0f" stroke-width=".14"/>
<circle cx="113.6" cy="84.8" r=".31" fill="#f0f"/>
<circle cx="113.6" cy="84.8" r=".31" fill="none" stroke="#f0f" stroke-width=".14"/>
<circle cx="113.6" cy="76.8" r=".31" fill="#f0f"/>
<circle cx="113.6" cy="76.8" r=".31" fill="none" stroke="#f0f" stroke-width=".14"/>
<circle cx="113.6" cy="86.4" r=".31" fill="#f0f"/>
<circle cx="113.6" cy="86.4" r=".31" fill="none" stroke="#f0f" stroke-width=".14"/>
<circle cx="113.6" cy="84.8" r=".31" fill="#f0f"/>
<circle cx="113.6" cy="84.8" r=".31" fill="none" stroke="#f0f" stroke-width=".14"/>
<circle cx="158.5" cy="30.4" r=".3" fill="#f0f"/>
<circle cx="158.5" cy="30.4" r=".3" fill="none" stroke="#f0f" stroke-width=".14"/>
<circle cx="176.1" cy="30.4" r=".3" fill="#f0f"/>
<circle cx="176.1" cy="30.4" r=".3" fill="none" stroke="#f0f" stroke-width=".14"/>
<circle cx="166.5" cy="30.4" r=".3" fill="#f0f"/>
<circle cx="166.5" cy="30.4" r=".3" fill="none" stroke="#f0f" stroke-width=".14"/>
<circle cx="158.5" cy="30.4" r=".3" fill="#f0f"/>
<circle cx="158.5" cy="30.4" r=".3" fill="none" stroke="#f0f" stroke-width=".14"/>
<circle cx="121.6" cy="80" r=".31" fill="#f0f"/>
<circle cx="121.6" cy="80" r=".31" fill="none" stroke="#f0f" stroke-width=".14"/>
<circle cx="243.2" cy="129.6" r=".31" fill="#f0f"/>
<circle cx="243.2" cy="129.6" r=".31" fill="none" stroke="#f0f" stroke-width=".14"/>
<circle cx="244.9" cy="152" r=".3" fill="#f0f"/>
<circle cx="244.9" cy="152" r=".3" fill="none" stroke="#f0f" stroke-width=".14"/>
<circle cx="219.2" cy="136" r=".3" fill="#f0f"/>
<circle cx="219.2" cy="136" r=".3" fill="none" stroke="#f0f" stroke-width=".14"/>
<text font-size="3.2" x="228.9" y="190.2">DELL CONFIDENTIAL/PROPRIETARY</text>
<g font-size="2.7">
<text x="243.1" y="194.4">Compal Electronics, Inc.</text>
<text x="244.9" y="199.4">Clock Generator</text>
<text x="244.9" y="204.2">LA-5691P</text>
</g>
<g font-size="2.1">
<text x="147.3" y="20.8">+CLK_VDD_IO CAN BE RANGE FROM 1.05V TO 3V</text>
<text x="64" y="161.6">REF_O/CPU_SEL</text>
<text x="67.3" y="164.8">PIN 30</text>
<text x="83.3" y="164.8">CPU0</text>
<text x="94.4" y="164.8">CPU1</text>
<text x="65.7" y="168">1(0.7~1.5v)</text>
<text x="65.7" y="171.2">0</text>
<text x="68.5" y="171.2">(DEFULT)</text>
<text x="81.7" y="171.2">133MHz</text>
<text x="81.7" y="168">100MHz</text>
<text x="92.9" y="171.2">133MHz</text>
<text x="92.9" y="168">100MHz</text>
</g>
<text font-size="2.1" fill="#f00" x="278.5" y="46.4">EMI</text>
<g font-size="1.4">
<text x="271.3" y="21.8">+3.3V_RUN</text>
<text x="40" y="25.4">+3.3V_RUN</text>
<text x="80.7" y="25.1">+CK_VDD_MAIN</text>
<text x="170.3" y="25.1">+CLK_VDD_IO</text>
<text x="255.8" y="27.2">1</text>
<text x="263.6" y="27.2">2</text>
<text x="51" y="30.4">1</text>
<text x="60.4" y="30.4">2</text>
<text x="64.1" y="33.8">1</text>
<text x="72.1" y="33.8">1</text>
<text x="81.7" y="33.8">1</text>
<text x="91.3" y="33.8">1</text>
<text x="100.9" y="33.8">1</text>
<text x="110.5" y="33.8">1</text>
<text x="125.7" y="30.8">+1.05V_RUN</text>
<text x="139" y="30.4">1</text>
<text x="148.4" y="30.4">2</text>
<text x="158.5" y="35.4">1</text>
<text x="166.5" y="35.4">1</text>
<text x="176.1" y="35.4">1</text>
<text x="64.1" y="39.3">2</text>
<text x="72.1" y="39.3">2</text>
<text x="81.7" y="39.3">2</text>
<text x="91.3" y="39.3">2</text>
<text x="100.9" y="39.3">2</text>
<text x="110.5" y="39.3">2</text>
<text x="158.5" y="40.9">2</text>
<text x="166.5" y="40.9">2</text>
<text x="176.1" y="40.9">2</text>
<text x="267.3" y="39.8">@C1707</text>
<text x="273.7" y="37">1</text>
<text x="273.7" y="42.5">2</text>
<text x="109.5" y="63.5">+CK_VDD_MAIN</text>
<text x="116.7" y="68.2">+CLK_VDD_IO</text>
<text x="127.8" y="75.2">1</text>
<text x="127.8" y="76.8">5</text>
<text x="161.2" y="75.2">23</text>
<text x="127" y="80">15</text>
<text x="127" y="81.6">18</text>
<text x="161.2" y="78.4">22</text>
<text x="161.2" y="83.2">20</text>
<text x="127" y="84.8">17</text>
<text x="127" y="86.4">24</text>
<text x="127" y="88">29</text>
<text x="161.2" y="86.4">19</text>
<text x="161.2" y="94.4">11</text>
<text x="161.2" y="91.2">10</text>
<text x="161.2" y="99.2">13</text>
<text x="127" y="102.4">32</text>
<text x="161.2" y="107.2">3</text>
<text x="161.2" y="102.4">14</text>
<text x="127" y="108.8">16</text>
<text x="161.2" y="110.4">4</text>
<text x="238.6" y="113.4">+3.3V_RUN</text>
<text x="67" y="118.4">2</text>
<text x="71.5" y="118.4">1</text>
<text x="127" y="115.2">25</text>
<text x="161.2" y="120">7</text>
<text x="161.2" y="116.8">6</text>
<text x="243.2" y="117.3" transform="rotate(-90 243.2 117.3)">1</text>
<text x="78.4" y="120.5" transform="rotate(-90 78.4 120.5)">1</text>
<text x="127" y="124.8">28</text>
<text x="243.2" y="125.1" transform="rotate(-90 243.2 125.1)">2</text>
<text x="67" y="128">2</text>
<text x="71.5" y="128">1</text>
<text x="78.4" y="126.7" transform="rotate(-90 78.4 126.7)">2</text>
<text x="86.1" y="128">1</text>
<text x="94" y="128">2</text>
<text x="127" y="128">27</text>
<text x="161.2" y="131.2">2</text>
<text x="255.8" y="129.6">1</text>
<text x="263.6" y="129.6">2</text>
<text x="103.8" y="136">1</text>
<text x="111.5" y="136">2</text>
<text x="127" y="136">30</text>
<text x="161.2" y="136">12</text>
<text x="161.2" y="137.6">21</text>
<text x="161.2" y="134.4">9</text>
<text x="161.2" y="132.8">8</text>
<text x="238.2" y="136">2</text>
<text x="243.2" y="133.3" transform="rotate(-90 243.2 133.3)">1</text>
<text x="161.2" y="139.2">26</text>
<text x="161.2" y="140.8">33</text>
<text x="243.2" y="139.5" transform="rotate(-90 243.2 139.5)">3</text>
<text x="42.3" y="149.9">+1.05V_RUN</text>
<text x="241.7" y="148.6">+3.3V_RUN</text>
<text x="46.4" y="154.1" transform="rotate(-90 46.4 154.1)">1</text>
<text x="238.5" y="153.8">1</text>
<text x="249.7" y="155">@U23</text>
<text x="46.4" y="161.9" transform="rotate(-90 46.4 161.9)">2</text>
<text x="48" y="156.6">@R41</text>
<text x="230.5" y="156.6">@C1392</text>
<text x="238.5" y="159.3">2</text>
<text x="244.9" y="158.9" transform="rotate(-90 244.9 158.9)">5</text>
<text x="248" y="158.9" transform="rotate(-90 248 158.9)">1</text>
<text x="262.5" y="159.8">@R372</text>
<text x="241.4" y="163.2">2</text>
<text x="252.4" y="163.2">4</text>
<text x="262.2" y="163.2">1</text>
<text x="270" y="163.2">2</text>
<text x="46.4" y="168.5" transform="rotate(-90 46.4 168.5)">1</text>
<text x="244.9" y="168.3" transform="rotate(-90 244.9 168.3)">3</text>
<text x="46.4" y="176.3" transform="rotate(-90 46.4 176.3)">2</text>
<text x="139.3" y="196.4">PROPRIETARY NOTE: THIS SHEET OF ENGINEERING DRAWING AND SPECIFICATIONS CONTAINS CONFIDENTIAL</text>
<text x="139.3" y="198">TRADE SECRET AND OTHER PROPRIETARY INFORMATION OF DELL INC. (&quot;DELL&quot;) THIS DOCUMENT MAY NOT</text>
<text x="228.9" y="196.6">Title</text>
<text x="139.3" y="201.1">NEITHER THIS SHEET NOR THE INFORMATION IT CONTAINS WAY BE USED BY OR DISCLOSED TO ANY THIRD</text>
<text x="139.3" y="199.6">BE TRANSFERRED OR COPIED WITHOUT THE EXPRESS WRITTEN AUTHORIZATION OF DELL. IN ADDITION,</text>
<text x="139.3" y="202.7">PARTY WITHOUT DELL'S EXPRESS WRITTEN CONSENT.</text>
<text x="228.9" y="201.4">Size</text>
<text x="235.3" y="201.4">Document Number</text>
<text x="281.7" y="201.4">Rev</text>
<text x="283.3" y="203">0.1</text>
<text x="228.9" y="206.2">Date:</text>
<text x="235.1" y="206">Monday, July 13, 2009</text>
<text x="260.9" y="206.2">Sheet</text>
<text x="267.8" y="206">6</text>
<text x="273.7" y="206.2">of</text>
<text x="279.8" y="206">51</text>
</g>
<g font-size="1.4" fill="#000080">
<text x="52.9" y="27.8">L89</text>
<text x="252.9" y="28.6">R92</text>
<text x="262.5" y="28.6">10K_0402_5%~D</text>
<text x="44.9" y="31.7">BLM18AG601SN1D_0603~D</text>
<text x="66.2" y="32" transform="rotate(90 66.2 32)">10U_0805_10V4Z~D</text>
<text x="67.8" y="35.2" transform="rotate(90 67.8 35.2)">C2</text>
<text x="74.2" y="32" transform="rotate(90 74.2 32)">0.1U_0402_16V4Z~D</text>
<text x="75.8" y="35.2" transform="rotate(90 75.8 35.2)">C3</text>
<text x="83.8" y="32" transform="rotate(90 83.8 32)">0.1U_0402_16V4Z~D</text>
<text x="85.4" y="35.2" transform="rotate(90 85.4 35.2)">C4</text>
<text x="93.4" y="32" transform="rotate(90 93.4 32)">0.1U_0402_16V4Z~D</text>
<text x="95" y="35.2" transform="rotate(90 95 35.2)">C5</text>
<text x="103" y="32" transform="rotate(90 103 32)">0.1U_0402_16V4Z~D</text>
<text x="106.2" y="35.2" transform="rotate(90 106.2 35.2)">C6</text>
<text x="112.6" y="32" transform="rotate(90 112.6 32)">0.1U_0402_16V4Z~D</text>
<text x="114.2" y="35.2" transform="rotate(90 114.2 35.2)">C7</text>
<text x="134.4" y="33.4">BLM18AG601SN1D_0603~D</text>
<text x="142.4" y="31.7">L2</text>
<text x="160.7" y="32" transform="rotate(90 160.7 32)">10U_0805_10V4Z~D</text>
<text x="168.7" y="32" transform="rotate(90 168.7 32)">0.1U_0402_16V4Z~D</text>
<text x="178.2" y="32" transform="rotate(90 178.2 32)">0.1U_0402_16V4Z~D</text>
<text x="162.2" y="36.8" transform="rotate(90 162.2 36.8)">C8</text>
<text x="170.2" y="36.8" transform="rotate(90 170.2 36.8)">C10</text>
<text x="179.8" y="36.8" transform="rotate(90 179.8 36.8)">C9</text>
<text x="258" y="41.2">10P_0402_50V8J~D</text>
<text x="129.7" y="70.2">U1</text>
<text x="65.7" y="119.8">C16</text>
<text x="75.3" y="116.6">X1</text>
<text x="75.3" y="118.2">14.318MHZ_16PF_7A14300083~D</text>
<text x="246.5" y="119.8">R132</text>
<text x="62.4" y="121.4">27P_0402_50V8J~D</text>
<text x="65.7" y="124.6">C17</text>
<text x="246.5" y="121.4">1K_0402_5%~D</text>
<text x="62.4" y="126.2">27P_0402_50V8J~D</text>
<text x="81.7" y="127.8">R17</text>
<text x="96.1" y="127.8">0_0402_5%~D</text>
<text x="254.5" y="127.8">100_0402_5%~D</text>
<text x="257.7" y="126.2">R369</text>
<text x="99.3" y="135.8">R33</text>
<text x="112.1" y="137.4">33_0402_5%~D</text>
<text x="246.5" y="135.8">Q136</text>
<text x="246.5" y="137.4">SSM3K7002FU_SC70-3~D</text>
<text x="129.7" y="145.4">SLG8SP585VTR_QFN32_5X5~D</text>
<text x="49" y="158.5">4.7K_0402_5%~D</text>
<text x="222.5" y="158.2">0.1U_0402_16V4Z~D</text>
<text x="249.7" y="156.6">NC7SZ04P5X_NL_SC70-5~D</text>
<text x="260.9" y="161.4">0_0402_5%~D</text>
<text x="49.7" y="171">R23</text>
<text x="49.7" y="172.6">10K_0402_5%~D</text>
</g>
<g font-size="1.4" fill="#f00">
<text x="242" y="26.9">H_STP_CPU#</text>
<text x="242" y="33.3">CLKREF</text>
<text x="170" y="82.9">CLK_BUF_BCLK</text>
<text x="187.6" y="83.8">CLK_BUF_BCLK</text>
<text x="199.9" y="83.8">16</text>
<text x="170" y="86.1">CLK_BUF_BCLK#</text>
<text x="187.6" y="87">CLK_BUF_BCLK#</text>
<text x="200.7" y="87">16</text>
<text x="170" y="94.1">CLK_BUF_CKSSCD#</text>
<text x="170" y="90.9">CLK_BUF_CKSSCD</text>
<text x="189" y="94.7">CLK_BUF_CKSSCD#</text>
<text x="189" y="91.4">CLK_BUF_CKSSCD</text>
<text x="203.7" y="91.4">16</text>
<text x="204.6" y="94.7">16</text>
<text x="81.3" y="99.8">38 CKG_FFS_SMBDAT</text>
<text x="112.4" y="98.9">CKG_FFS_SMBDAT 31</text>
<text x="170" y="98.9">CLK_BUF_EXP</text>
<text x="189" y="99.4">CLK_BUF_EXP 16</text>
<text x="81.3" y="103">38 CKG_FFS_SMBCLK</text>
<text x="112.4" y="102.1">CKG_FFS_SMBCLK</text>
<text x="170" y="106.9">CLK_BUF_DOT96</text>
<text x="170" y="102.1">CLK_BUF_EXP#</text>
<text x="188.2" y="102.7">CLK_BUF_EXP# 16</text>
<text x="188.7" y="107.8">CLK_BUF_DOT96</text>
<text x="201.8" y="107.8">16</text>
<text x="112.4" y="108.5">H_STP_CPU#</text>
<text x="170" y="110.1">CLK_BUF_DOT96#</text>
<text x="187.9" y="111">CLK_BUF_DOT96#</text>
<text x="201.8" y="111">16</text>
<text x="112.4" y="114.9">CLK_PWRGD</text>
<text x="112.4" y="124.5">CLK_XTAL_IN</text>
<text x="112.4" y="127.7">CLK_XTAL_OUT</text>
<text x="269.2" y="129.3">CLK_PWRGD</text>
<text x="67.1" y="136.6">16 CLK_PCH_14M</text>
<text x="85.2" y="135.7">CLK_PCH_14M</text>
<text x="115.6" y="135.7">CLKREF</text>
<text x="195.3" y="136.6">47</text>
<text x="200.7" y="136.6">CLK_EN#</text>
<text x="30.6" y="164.5">CLKREF</text>
</g>
<g font-size="1.4" fill="#004080">
<text x="130.5" y="75.9">VDD_DOT</text>
<text x="130.5" y="77.5">VDD_27</text>
<text x="154.6" y="75.9">CPU_0</text>
<text x="130.5" y="80.7">VDDSRC_IO</text>
<text x="130.5" y="82.3">VDDCPU_IO</text>
<text x="153.8" y="79.1">CPU_0#</text>
<text x="154.6" y="83.9">CPU_1</text>
<text x="130.5" y="85.5">VDDSRC_3.3</text>
<text x="130.5" y="87.1">VDDCPU_3.3</text>
<text x="130.5" y="88.7">VDDREF_3.3</text>
<text x="153.8" y="87.1">CPU_1#</text>
<text x="149.6" y="95.1">SRC_1/SATA#</text>
<text x="150.4" y="91.9">SRC_1/SATA</text>
<text x="130.5" y="99.9">SDA</text>
<text x="154.6" y="99.9">SRC_2</text>
<text x="130.5" y="103.1">SCL</text>
<text x="153.8" y="103.1">SRC_2#</text>
<text x="153.8" y="107.9">DOT_96</text>
<text x="130.5" y="109.5">CPU_STOP#</text>
<text x="153" y="111.1">DOT_96#</text>
<text x="130.5" y="115.9">CKPWRGD/PD#</text>
<text x="154.7" y="117.5">27MHz</text>
<text x="130.5" y="125.5">XTAL_IN</text>
<text x="151.9" y="120.7">27MHz_SS</text>
<text x="130.5" y="128.7">XTAL_OUT</text>
<text x="152.5" y="131.9">VSS_DOT</text>
<text x="130.5" y="136.7">REF_0/CPU_SEL</text>
<text x="151.7" y="135.1">VSS_SATA</text>
<text x="152.4" y="136.7">VSS_SRC</text>
<text x="153.9" y="133.5">VSS_27</text>
<text x="152.4" y="138.3">VSS_CPU</text>
<text x="152.6" y="139.9">VSS_REF</text>
<text x="157.3" y="141.5">EP</text>
<text x="245.6" y="161.8" transform="rotate(-90 245.6 161.8)">P</text>
<text x="244.1" y="163.9">A</text>
<text x="245.6" y="165.6" transform="rotate(-90 245.6 165.6)">G</text>
<text x="248.7" y="162.9" transform="rotate(-90 248.7 162.9)">NC</text>
<text x="249.6" y="163.9">Y</text>
</g>
<g font-size="1.4" fill="#00f">
<text x="238.5" y="137.4">G</text>
<text x="243.6" y="133.5">D</text>
<text x="243.6" y="139.1">S</text>
</g>
<g font-size="1.1">
<text x="30.1" y="1.1">5</text>
<text x="87" y="1.1">4</text>
<text x="144" y="1.1">3</text>
<text x="201" y="1.1">2</text>
<text x="257.9" y="1.1">1</text>
<text x=".5" y="28.2">D</text>
<text x="286.9" y="28.2">D</text>
<text x=".5" y="79.3">C</text>
<text x="286.9" y="79.3">C</text>
<text x=".5" y="130.6">B</text>
<text x="286.9" y="130.6">B</text>
<text x=".5" y="181.7">A</text>
<text x="286.9" y="181.7">A</text>
<text x="30.1" y="207.6">5</text>
<text x="87" y="207.6">4</text>
<text x="144" y="207.6">3</text>
<text x="201" y="207.6">2</text>
<text x="257.9" y="207.6">1</text>
</g>
</svg>
